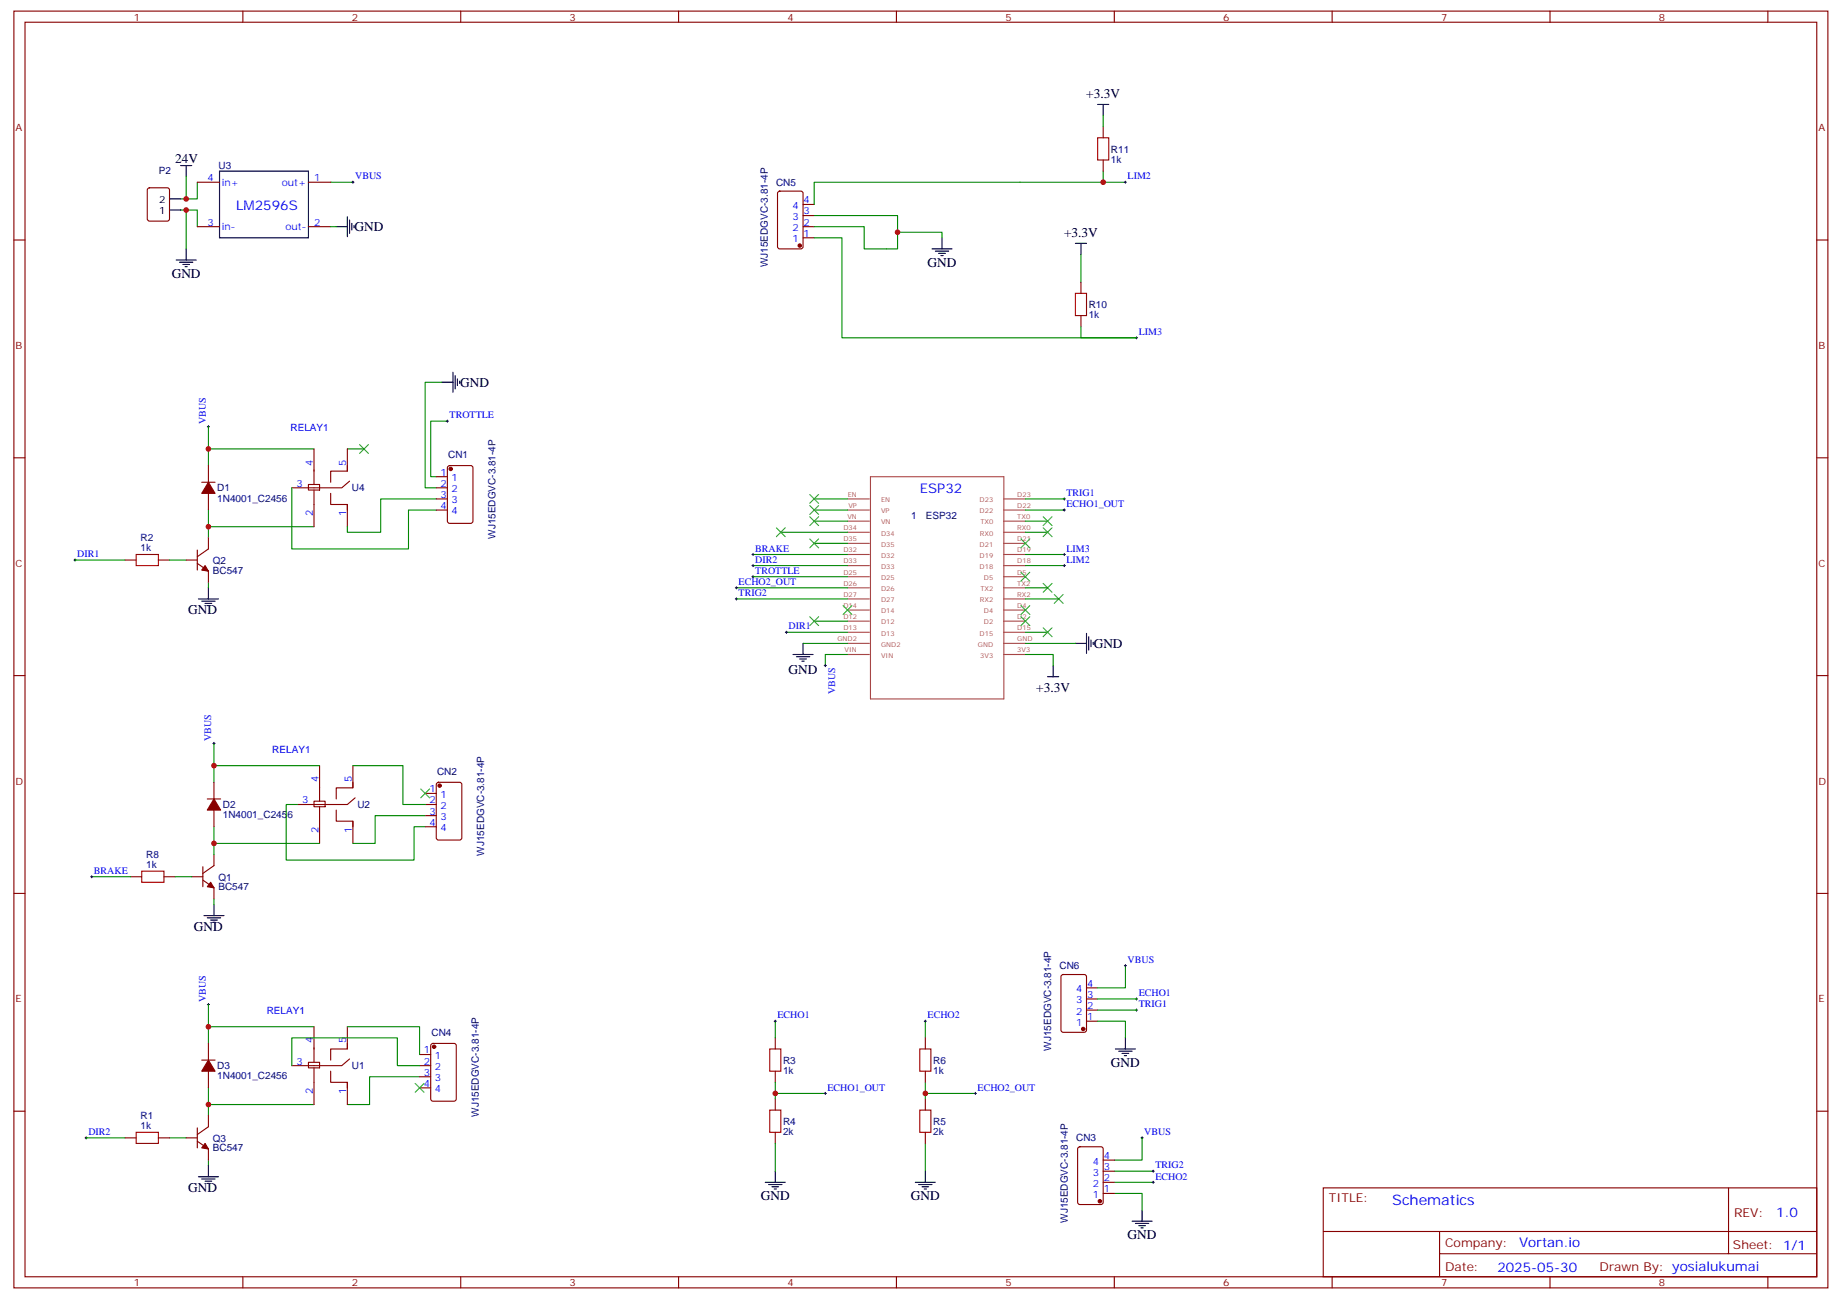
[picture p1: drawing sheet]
<svg xmlns="http://www.w3.org/2000/svg" width="584mm" height="412mm" viewBox="0 0 584 412" stroke-linecap="round" stroke-linejoin="round" font-family="sans-serif">
<g fill="none" stroke="#870000" stroke-width=".35">
<path d="M4.4 3.5h575.7v405.4h-575.7zM7.9 7.1h568.7v398.2h-568.7zM77.1 3.5v3.6M146.2 3.5v3.6M215.4 3.5v3.6M284.5 3.5v3.6M353.7 3.5v3.6M422.8 3.5v3.6M491.9 3.5v3.6M561.1 3.5v3.6M47 59.8l.4-.2h5.7l.6 .5 .1 9.4-.5 .6-5.9 .1-.6-.5-.1-9.4zM62.6 57.9h7.1"/>
<path d="M97.9 57.9h7.1M350.1 40.2v3.5M350.1 50.8v3.5M4.4 76.2h3.5M62.6 72h7.1M97.9 72h7.1M247 60.9l.5-.2h6.7l.6 .4 .1 17.2-.5 .7h-6.9l-.7-.4v-17.2zM254.9 72h3.5M254.9 75.5h3.5M254.9 68.4h3.5M254.9 64.9h3.5M576.6 76.2h3.5"/>
<path d="M343.1 89.6v3.5M343.1 100.2v3.5M4.4 145.3h3.5M64 153.1h4.3M66.1 147.8v5.3M66.1 156.6v5.3M97.9 153.8h3.5v1.8h-3.5zM99.7 142.5v11.3M99.7 155.6v11.6M105 156.6v3.6h5.2v1.7M110.2 147.8v1.8h-5.2v3.5M110.2 142.5v7.1"/>
<path d="M110.9 152.8l-2.4 2.1h-15.9M138.5 151.3h3.5M138.5 154.9h3.5M138.5 158.4h3.5M142.2 148l.5-.2h6.7l.7 .4v17.3l-.5 .6-6.9 .1-.7-.5v-17.2zM576.6 145.3h3.5M39.7 177.8h3.5M50.3 177.8h3.5M59.1 177.8h3.5M62.6 174.6v6.4M62.6 178.9l3.5 2.4v3.6M66.1 170.7v3.6l-3.5 2.4"/>
<path d="M110.2 160.2v7M138.5 161.9h3.5M4.4 214.5h3.5M576.6 214.5h3.5M65.8 253.6h4.2M67.9 248.4v5.2M67.9 257.2v5.3M99.7 254.4h3.5v1.7h-3.5zM101.4 243.1v11.3M101.4 256.1v11.7M106.7 257.2v3.5h5.3v1.8M112 248.4v1.7h-5.3v3.5"/>
<path d="M112 243.1v7M112.7 253.3l-2.5 2.1h-15.8M134.9 251.9h3.6M134.9 255.4h3.6M134.9 258.9h3.6M138.7 248.6l.5-.2h6.7l.6 .4 .1 17.2-.5 .6-6.9 .1-.7-.5v-17.1zM41.5 278.3h3.5M52 278.3h3.6M60.9 278.3h3.5M64.4 279.4l3.5 2.5v3.5M64.4 275.2v6.3M67.9 271.3v3.5l-3.5 2.5"/>
<path d="M112 260.7v7.1M134.9 262.5h3.6M4.4 283.6h3.5M576.6 283.6h3.5M337 309.6l.4-.2h6.7l.7 .4v17.2l-.4 .7h-7l-.6-.4-.1-17.2zM344.8 317.1h3.6M344.8 313.6h3.6M64 336.5h4.3M66.1 331.3v5.2M97.9 337.3h3.5v1.7h-3.5zM99.7 326v11.3M99.7 339v11.7"/>
<path d="M110.2 331.3v1.7h-5.2v3.5M110.2 326v7M110.9 336.2l-2.4 2.1h-15.9M133.2 338.3h3.5M133.2 334.8h3.5M136.9 331.5l.5-.2h6.7l.7 .4v17.2l-.4 .6-7 .1-.6-.5-.1-17.1zM246.1 329.5v3.5M293.7 329.5v3.5M344.8 324.2h3.6M344.8 320.7h3.6M4.4 352.8h3.5M62.6 358.1v6.3"/>
<path d="M66.1 340.1v5.3M66.1 354.2v3.5l-3.5 2.5M105 340.1v3.5h5.2v1.8M110.2 343.6v7.1M133.2 341.8h3.5M133.2 345.4h3.5M246.1 340.1v3.5M246.1 348.9v3.5M246.1 359.5v3.5M293.7 340.1v3.5M293.7 348.9v3.5M293.7 359.5v3.5"/>
<path d="M576.6 352.8h3.5M39.7 361.2h3.5M50.3 361.2h3.5M59.1 361.2h3.5M62.6 362.3l3.5 2.5v3.5M342.3 364.3l.4-.2h6.7l.7 .4v17.2l-.4 .7h-7l-.6-.5-.1-17.1zM350.1 378.9h3.6M350.1 375.4h3.6M350.1 371.8h3.6M350.1 368.3h3.6M420 377.1h156.6v28.2h-156.6zM548.6 377.1v20.9"/>
<path d="M420 391h156.5M456.9 398h119.6M456.9 391v14.1M77.1 405.3v3.6M146.2 405.3v3.6M215.4 405.3v3.6M284.5 405.3v3.6M353.7 405.3v3.6M422.8 405.3v3.6M491.9 405.3v3.6M561.1 405.3v3.6"/>
</g>
<path d="M348.4 43.7h3.5v7.1h-3.5zM341.3 93.1h3.5v7.1h-3.5zM43.2 176h7.1v3.6h-7.1zM45 276.6h7v3.5h-7zM244.3 333h3.5v7.1h-3.5zM291.9 333h3.6v7.1h-3.6zM43.2 359.5h7.1v3.5h-7.1zM244.3 352.4h3.5v7.1h-3.5zM291.9 352.4h3.6v7.1h-3.6z" fill="none" stroke="#a10000" stroke-width=".35"/>
<g fill="none" stroke="#008700" stroke-width=".35">
<path d="M350.1 36.7v3.5M59.1 56.1v7M62.6 57.9v5.2h-5.3M105 57.9h7M350.1 54.3v3.6h-91.7v7M350.1 57.9h7.1M57.3 66.7h5.3v5.3M59.1 66.7v12.3M105 72h1.7M258.4 68.4h26.5v10.6h-10.6v-7h-15.9M258.4 75.5h8.8v31.7h93.5h-17.6v-3.5M284.9 73.7h14.1v1.8"/>
<path d="M343.1 80.8v8.8M66.1 135.5v7M140.2 121.4h-5.3v33.5h3.6M142 133.7h-5.3v17.6h1.8M92.6 154.9v19.4h37v-12.4h8.9M99.7 142.5h-33.6v5.3M110.2 142.5h5.3M138.5 158.4h-17.7v10.6h-10.6v-1.8M258.4 158.4h10.6M325.4 158.4h12.4M23.8 177.8h15.9M53.8 177.8h5.3"/>
<path d="M66.1 161.9v8.8M66.1 167.2h33.6M239 176h30M239 179.6h30M247.8 169h21.2M258.4 172.5h10.6M258.4 165.5h10.6M258.4 161.9h10.6M325.4 161.9h12.4M325.4 169h7.1M325.4 165.5h7.1M325.4 176h12.4"/>
<path d="M325.4 179.6h12.4M66.1 184.9v1.7M233.7 186.6h35.3M233.7 190.1h35.3M239 183.1h30M258.4 197.2h10.6M325.4 186.6h7.1M325.4 190.1h10.6M249.6 200.7h19.4M254.9 204.3h14.1M269 207.8h-7.1v3.5M325.4 207.8h8.9v3.5"/>
<path d="M325.4 204.3h15.9M325.4 200.7h7.1M67.9 236v7.1M94.4 255.4h-3.6v17.6h40.6v-10.5h3.5M101.4 243.1h-33.5v5.3M112 243.1h15.9v12.3h7M134.9 258.9h-15.8v8.9h-7.1M29.1 278.3h12.4M55.6 278.3h5.3M67.9 262.5v8.8M67.9 267.8h33.5M67.9 285.4v1.8"/>
<path d="M66.1 318.9v7.1M348.4 317.1h12.3M357.2 306.6v7h-8.8M92.6 338.3v-8.8h33.5v8.8h7.1M99.7 326h-33.6v5.3M110.2 326h23v8.8M246.1 324.2v5.3M293.7 324.2v5.3M348.4 324.2h8.8v5.3M348.4 320.7h12.3M66.1 345.4v8.8M66.1 350.7h33.6"/>
<path d="M133.2 341.8h-15.9v8.9h-7.1M246.1 343.6v5.3M246.1 347.1h15.8M293.7 347.1h15.9M293.7 343.6v5.3M27.3 361.2h12.4M53.8 361.2h5.3M66.1 368.3v1.8M246.1 363v8.8M293.7 363v8.8M353.7 378.9h8.8v5.3M353.7 371.8h12.3"/>
<path d="M353.7 375.4h12.3M362.5 361.2v7.1h-8.8"/>
</g>
<g fill="none" stroke="#000" stroke-width=".35">
<path d="M348.4 33.2h3.5M350.1 33.2v3.5M57.3 52.6h3.6M59.1 52.6v3.5M69.7 54.3h28.2v21.2h-28.2zM53.8 66.7h3.5M53.8 63.1h3.5M59.1 79v3.6M106.7 72h3.5M110.2 68.8v6.3M110.9 69.8v4.3M111.7 70.9v2.1"/>
<path d="M112.4 71.6v.7M295.8 79h6.4M296.9 79.7h4.2M299 75.5v3.5M341.3 77.3h3.5M343.1 77.3v3.5M55.9 82.6h6.4M57 83.3h4.2M58 84h2.1M58.7 84.7h.7M297.9 80.4h2.1M298.6 81.1h.7"/>
<path d="M143.8 118.2v6.3M144.5 119.2v4.3M140.2 121.4h3.6M145.2 120.3v2.1M145.9 121v.7M63 190.1h6.3M64 190.9h4.3M65.1 191.6h2.1M65.8 192.3h.7M66.1 186.6v3.5M251.7 207.8h6.4M252.8 208.5h4.2"/>
<path d="M253.8 209.2h2.1M254.5 209.9h.7M254.9 204.3v3.5M332.5 214.8h3.5M334.3 211.3v3.5M341.3 204.3h3.5M344.8 201.1v6.3M345.5 202.1v4.3M346.3 203.2v2.1M347 203.9v.7M64.7 290.7h6.4M65.8 291.4h4.2"/>
<path d="M66.9 292.1h2.1M67.6 292.8h.7M67.9 287.2v3.5M354 333h6.4M355.1 333.7h4.2M356.1 334.4h2.1M356.8 335.1h.7M357.2 329.5v3.5M63 373.6h6.3M64 374.3h4.3M65.1 375h2.1M65.8 375.7h.7"/>
<path d="M66.1 370.1v3.5M242.9 375.4h6.3M243.9 376.1h4.3M245 376.8h2.1M245.7 377.5h.7M246.1 371.8v3.6M290.5 375.4h6.4M291.6 376.1h4.2M292.6 376.8h2.1M293.3 377.5h.7M293.7 371.8v3.6M359.3 387.7h6.4"/>
<path d="M360.4 388.4h4.2M361.4 389.1h2.1M362.1 389.8h.7M362.5 384.2v3.5"/>
</g>
<g fill="#870000" stroke="#870000" stroke-width=".35">
<path d="M67.9 253.6l2.1 3.6h-4.2z"/>
<path d="M66.9 280.1l1 1.8-2.1-.4z"/>
<path d="M65.1 179.6l1 1.7-2.1-.3z"/>
<path d="M66.1 153.1l2.2 3.5h-4.3z"/>
<path d="M65.1 363l1 1.8-2.1-.4z"/>
<path d="M66.1 336.5l2.2 3.6h-4.3z"/>
<circle cx="139.5" cy="249.4" r=".53"/>
<circle cx="143.1" cy="148.9" r=".53"/>
<circle cx="253.8" cy="78" r=".53"/>
<circle cx="343.8" cy="326.7" r=".53"/>
<circle cx="349.1" cy="381.4" r=".53"/>
<circle cx="137.8" cy="332.3" r=".53"/>
</g>
<g fill="none" stroke="#000" stroke-width=".32">
<path d="M111.7 57.9h.7M112 57.5v.7M356.8 57.9h.7M357.2 57.5v.7M360.4 107.2h.7M360.7 106.9v.7M65.8 135.5h.7M66.1 135.1v.7M141.6 133.7h.7M142 133.3v.8M337.4 158.4h.7M337.8 158v.7"/>
<path d="M23.5 177.8h.7M23.8 177.4v.8M238.7 179.6h.7M238.7 176h.7M239 175.7v.7M239 179.2v.7M337.4 179.6h.7M337.4 176h.7M337.4 161.9h.7M337.8 161.6v.7M337.8 175.7v.7M337.8 179.2v.7"/>
<path d="M233.4 190.1h.7M233.4 186.6h.7M233.7 186.3v.7M233.7 189.8v.7M238.7 183.1h.7M239 182.7v.7M249.2 200.7h.7M249.6 200.4v.7M261.6 211.3h.7M261.9 211v.7M67.6 236h.7M67.9 235.7v.7"/>
<path d="M28.8 278.3h.7M29.1 278v.7M65.8 318.9h.7M66.1 318.6v.7M356.8 306.6h.7M357.2 306.2v.7M360.4 317.1h.7M360.7 316.8v.7M245.7 324.2h.7M246.1 323.8v.8M293.3 324.2h.7M293.7 323.8v.8"/>
<path d="M360.4 320.7h.7M360.7 320.3v.7M261.6 347.1h.7M261.9 346.8v.7M309.2 347.1h.7M309.6 346.8v.7M27 361.2h.7M27.3 360.9v.7M362.1 361.2h.7M362.5 360.9v.7M365.7 375.4h.7M365.7 371.8h.7"/>
<path d="M366 371.5v.7M366 375v.7"/>
</g>
<g fill="none" stroke="#3c3" stroke-width=".35">
<path d="M114.1 141.1l2.8 2.8M116.9 141.1l-2.8 2.8M257 157l2.8 2.8M259.8 157l-2.8 2.8M246.4 167.6l2.8 2.8M249.2 167.6l-2.8 2.8M257 160.5l2.8 2.8M257 164l2.8 2.9M257 171.1l2.8 2.8M259.8 160.5l-2.8 2.8M259.8 164l-2.8 2.9M259.8 171.1l-2.8 2.8"/>
<path d="M324 171.1l2.8 2.8M326.8 171.1l-2.8 2.8M331.1 167.6l2.8 2.8M331.1 164l2.8 2.9M333.9 167.6l-2.8 2.8M333.9 164l-2.8 2.9M257 195.8l2.8 2.8M259.8 195.8l-2.8 2.8M267.6 192.3l2.8 2.8M270.4 192.3l-2.8 2.8M324 192.3l2.8 2.8M324 195.8l2.8 2.8"/>
<path d="M324 181.7l2.8 2.8M326.8 192.3l-2.8 2.8M326.8 195.8l-2.8 2.8M326.8 181.7l-2.8 2.8M331.1 185.2l2.8 2.8M331.1 199.3l2.8 2.8M333.9 185.2l-2.8 2.8M333.9 199.3l-2.8 2.8M334.6 188.7l2.8 2.9M337.4 188.7l-2.8 2.9M133.5 250.5l2.8 2.8M136.3 250.5l-2.8 2.8"/>
<path d="M131.8 344l2.8 2.8M134.6 344l-2.8 2.8"/>
</g>
<g fill="none" stroke="#a64a4a" stroke-width=".35">
<path d="M269 158.4h6.9M276.3 151.3h42.3v70.6h-42.3zM318.5 158.4h6.9M269 179.6h6.9M269 176h6.9M269 172.5h6.9M269 169h6.9M269 165.5h6.9M269 161.9h6.9M318.5 179.6h6.9M318.5 176h6.9M318.5 172.5h6.9"/>
<path d="M318.5 169h6.9M318.5 165.5h6.9M318.5 161.9h6.9M269 197.2h6.9M269 193.7h6.9M269 190.1h6.9M269 186.6h6.9M269 183.1h6.9M318.5 197.2h6.9M318.5 193.7h6.9M318.5 190.1h6.9M318.5 186.6h6.9"/>
<path d="M318.5 183.1h6.9M269 207.8h6.9M269 204.3h6.9M269 200.7h6.9M318.5 207.8h6.9M318.5 204.3h6.9M318.5 200.7h6.9"/>
</g>
<g fill="#c00">
<circle cx="67.9" cy="267.8" r=".88"/>
<circle cx="67.9" cy="243.1" r=".88"/>
<circle cx="66.1" cy="142.5" r=".88"/>
<circle cx="66.1" cy="167.2" r=".88"/>
<circle cx="350.1" cy="57.9" r=".88"/>
<circle cx="59.1" cy="63.1" r=".88"/>
<circle cx="59.1" cy="66.7" r=".88"/>
<circle cx="246.1" cy="347.1" r=".88"/>
<circle cx="293.7" cy="347.1" r=".88"/>
<circle cx="284.9" cy="73.7" r=".88"/>
<circle cx="66.1" cy="326" r=".88"/>
<circle cx="66.1" cy="350.7" r=".88"/>
</g>
<text font-size="4.6" fill="#00f" x="441.9" y="382.4">Schematics</text>
<g font-size="4.2">
<text x="344.8" y="31">+3.3V</text>
<text x="55.6" y="51.9">24V</text>
<text x="112.5" y="73.4">GND</text>
<text x="337.7" y="75.1">+3.3V</text>
<text x="54.5" y="88.2">GND</text>
<text x="294.4" y="84.7">GND</text>
<text x="146" y="122.8">GND</text>
<text x="59.8" y="195.1">GND</text>
<text x="347.1" y="205.7">GND</text>
<text x="250.3" y="213.8">GND</text>
<text x="328.9" y="219.8">+3.3V</text>
<text x="61.5" y="295.6">GND</text>
<text x="352.6" y="338.7">GND</text>
<text x="59.8" y="378.5">GND</text>
<text x="241.5" y="381">GND</text>
<text x="289.1" y="381">GND</text>
<text x="357.9" y="393.3">GND</text>
</g>
<g font-size="4.2" fill="#00f">
<text x="75" y="66.7">LM2596S</text>
<text x="291.9" y="156.6">ESP32</text>
<text x="563.8" y="386.4">1.0</text>
<text x="482.2" y="395.9">Vortan.io</text>
<text x="475.2" y="403.7">2025-05-30</text>
</g>
<g font-size="3.9" fill="#800">
<text x="421.7" y="381.7">TITLE:</text>
<text x="550.4" y="386.4">REV:</text>
<text x="458.7" y="395.9">Company:</text>
<text x="550" y="396.5">Sheet: 1/1</text>
<text x="458.7" y="403.6">Date:</text>
<text x="507.7" y="403.7">Drawn By: yosialukumai</text>
</g>
<g font-size="3.2" fill="#800">
<text x="42.5" y="6.5">1</text>
<text x="111.7" y="6.5">2</text>
<text x="180.8" y="6.5">3</text>
<text x="249.9" y="6.5">4</text>
<text x="319.1" y="6.5">5</text>
<text x="388.2" y="6.5">6</text>
<text x="457.4" y="6.5">7</text>
<text x="526.5" y="6.5">8</text>
<text x="4.9" y="41.6">A</text>
<text x="577.1" y="41.6">A</text>
<text x="4.9" y="110.8">B</text>
<text x="577.1" y="110.8">B</text>
<text x="4.9" y="179.9">C</text>
<text x="577.1" y="179.9">C</text>
<text x="4.9" y="249.1">D</text>
<text x="577.1" y="249.1">D</text>
<text x="4.9" y="318.2">E</text>
<text x="577.1" y="318.2">E</text>
<text x="42.5" y="408.3">1</text>
<text x="111.7" y="408.3">2</text>
<text x="180.8" y="408.3">3</text>
<text x="249.9" y="408.3">4</text>
<text x="319.1" y="408.3">5</text>
<text x="388.2" y="408.3">6</text>
<text x="457.4" y="408.3">7</text>
<text x="526.5" y="408.3">8</text>
</g>
<g font-size="3.2" fill="#000080">
<text x="69.3" y="53.7">U3</text>
<text x="352.6" y="51.6">1k</text>
<text x="352.6" y="48.4">R11</text>
<text x="50.4" y="55.3">P2</text>
<text x="246.3" y="59">CN5</text>
<text x="243.7" y="84.8" transform="rotate(-90 243.7 84.8)">WJ15EDGVC-3.81-4P</text>
<text x="345.5" y="101">1k</text>
<text x="345.5" y="97.8">R10</text>
<text x="142.2" y="145.4">CN1</text>
<text x="69" y="159.2">1N4001_C2456</text>
<text x="69" y="156">D1</text>
<text x="111.7" y="156">U4</text>
<text x="289.2" y="164.8">1</text>
<text x="293.9" y="164.8">ESP32</text>
<text x="44.6" y="171.8">R2</text>
<text x="157.2" y="171.1" transform="rotate(-90 157.2 171.1)">WJ15EDGVC-3.81-4P</text>
<text x="44.6" y="175">1k</text>
<text x="67.6" y="179.1">Q2</text>
<text x="67.6" y="182.1">BC547</text>
<text x="138.7" y="246">CN2</text>
<text x="70.7" y="256.6">D2</text>
<text x="113.4" y="256.6">U2</text>
<text x="70.7" y="259.8">1N4001_C2456</text>
<text x="46.4" y="275.5">1k</text>
<text x="46.4" y="272.4">R8</text>
<text x="153.7" y="271.6" transform="rotate(-90 153.7 271.6)">WJ15EDGVC-3.81-4P</text>
<text x="69.3" y="279.6">Q1</text>
<text x="69.3" y="282.6">BC547</text>
<text x="336.3" y="307.7">CN6</text>
<text x="136.9" y="328.9">CN4</text>
<text x="333.6" y="333.5" transform="rotate(-90 333.6 333.5)">WJ15EDGVC-3.81-4P</text>
<text x="69" y="339.5">D3</text>
<text x="111.7" y="339.5">U1</text>
<text x="248.5" y="340.9">1k</text>
<text x="248.5" y="337.7">R3</text>
<text x="296.2" y="340.9">1k</text>
<text x="296.2" y="337.7">R6</text>
<text x="69" y="342.7">1N4001_C2456</text>
<text x="44.6" y="358.4">1k</text>
<text x="44.6" y="355.3">R1</text>
<text x="151.9" y="354.5" transform="rotate(-90 151.9 354.5)">WJ15EDGVC-3.81-4P</text>
<text x="248.5" y="357.1">R4</text>
<text x="296.2" y="357.1">R5</text>
<text x="67.6" y="365.5">BC547</text>
<text x="67.6" y="362.5">Q3</text>
<text x="248.5" y="360.3">2k</text>
<text x="296.2" y="360.3">2k</text>
<text x="341.6" y="362.4">CN3</text>
<text x="338.9" y="388.2" transform="rotate(-90 338.9 388.2)">WJ15EDGVC-3.81-4P</text>
</g>
<g font-size="3.2" fill="#00f">
<text x="65.9" y="57.5">4</text>
<text x="70.4" y="58.9">in+</text>
<text x="89.4" y="58.9">out+</text>
<text x="99.7" y="57.5">1</text>
<text x="112.7" y="57">VBUS</text>
<text x="357.9" y="57">LIM2</text>
<text x="255.1" y="64.6">4</text>
<text x="65.9" y="71.6">3</text>
<text x="99.7" y="71.6">2</text>
<text x="251.6" y="69.8">3</text>
<text x="251.6" y="66.3">4</text>
<text x="255.1" y="71.6">2</text>
<text x="255.1" y="68.1">3</text>
<text x="70.4" y="73">in-</text>
<text x="90.6" y="73">out-</text>
<text x="251.6" y="76.9">1</text>
<text x="251.6" y="73.4">2</text>
<text x="255.1" y="75.1">1</text>
<text x="361.4" y="106.4">LIM3</text>
<text x="65.3" y="134.6" transform="rotate(-90 65.3 134.6)">VBUS</text>
<text x="92.2" y="136.7">RELAY1</text>
<text x="142.7" y="132.8">TROTTLE</text>
<text x="99.3" y="147.8" transform="rotate(-90 99.3 147.8)">4</text>
<text x="109.9" y="147.8" transform="rotate(-90 109.9 147.8)">5</text>
<text x="94.1" y="154.5">3</text>
<text x="139.8" y="151">1</text>
<text x="139.8" y="154.5">2</text>
<text x="143.3" y="152.8">1</text>
<text x="139.8" y="158">3</text>
<text x="139.8" y="161.6">4</text>
<text x="143.3" y="156.3">2</text>
<text x="143.3" y="159.8">3</text>
<text x="338.5" y="157.5">TRIG1</text>
<text x="338.5" y="161">ECHO1_OUT</text>
<text x="99.3" y="163.9" transform="rotate(-90 99.3 163.9)">2</text>
<text x="109.9" y="163.9" transform="rotate(-90 109.9 163.9)">1</text>
<text x="143.3" y="163.3">4</text>
<text x="24.5" y="176.9">DIR1</text>
<text x="239.7" y="178.7">DIR2</text>
<text x="239.7" y="175.2">BRAKE</text>
<text x="338.5" y="175.1">LIM3</text>
<text x="338.5" y="178.7">LIM2</text>
<text x="234.4" y="185.7">ECHO2_OUT</text>
<text x="239.7" y="182.2">TROTTLE</text>
<text x="234.4" y="189.3">TRIG2</text>
<text x="250.3" y="199.8">DIR1</text>
<text x="265" y="220.4" transform="rotate(-90 265 220.4)">VBUS</text>
<text x="67.1" y="235.2" transform="rotate(-90 67.1 235.2)">VBUS</text>
<text x="86.4" y="239">RELAY1</text>
<text x="101.1" y="248.4" transform="rotate(-90 101.1 248.4)">4</text>
<text x="111.7" y="248.4" transform="rotate(-90 111.7 248.4)">5</text>
<text x="136.3" y="251.5">1</text>
<text x="95.9" y="255.1">3</text>
<text x="136.3" y="255.1">2</text>
<text x="139.8" y="253.3">1</text>
<text x="139.8" y="256.8">2</text>
<text x="136.3" y="258.6">3</text>
<text x="136.3" y="262.1">4</text>
<text x="139.8" y="260.3">3</text>
<text x="139.8" y="263.9">4</text>
<text x="101.1" y="264.5" transform="rotate(-90 101.1 264.5)">2</text>
<text x="111.7" y="264.5" transform="rotate(-90 111.7 264.5)">1</text>
<text x="29.8" y="277.5">BRAKE</text>
<text x="357.9" y="305.7">VBUS</text>
<text x="341.5" y="315">4</text>
<text x="345" y="316.8">3</text>
<text x="345" y="313.3">4</text>
<text x="361.4" y="316.3">ECHO1</text>
<text x="65.3" y="318.1" transform="rotate(-90 65.3 318.1)">VBUS</text>
<text x="84.6" y="321.9">RELAY1</text>
<text x="246.8" y="323.3">ECHO1</text>
<text x="294.4" y="323.3">ECHO2</text>
<text x="341.5" y="322.1">2</text>
<text x="341.5" y="318.6">3</text>
<text x="345" y="323.8">1</text>
<text x="345" y="320.3">2</text>
<text x="361.4" y="319.8">TRIG1</text>
<text x="341.5" y="325.6">1</text>
<text x="99.3" y="331.3" transform="rotate(-90 99.3 331.3)">4</text>
<text x="109.9" y="331.3" transform="rotate(-90 109.9 331.3)">5</text>
<text x="134.5" y="334.4">1</text>
<text x="94.1" y="338">3</text>
<text x="134.5" y="338">2</text>
<text x="134.5" y="341.5">3</text>
<text x="138" y="336.2">1</text>
<text x="138" y="339.7">2</text>
<text x="99.3" y="347.4" transform="rotate(-90 99.3 347.4)">2</text>
<text x="109.9" y="347.4" transform="rotate(-90 109.9 347.4)">1</text>
<text x="134.5" y="345">4</text>
<text x="138" y="343.3">3</text>
<text x="138" y="346.8">4</text>
<text x="262.6" y="346.3">ECHO1_OUT</text>
<text x="310.3" y="346.3">ECHO2_OUT</text>
<text x="28" y="360.4">DIR2</text>
<text x="363.2" y="360.4">VBUS</text>
<text x="346.8" y="369.7">4</text>
<text x="350.3" y="371.5">3</text>
<text x="350.3" y="367.9">4</text>
<text x="366.7" y="370.9">TRIG2</text>
<text x="346.8" y="376.8">2</text>
<text x="346.8" y="373.2">3</text>
<text x="350.3" y="375">2</text>
<text x="366.7" y="374.5">ECHO2</text>
<text x="346.8" y="380.3">1</text>
<text x="350.3" y="378.5">1</text>
</g>
<g font-size="3.2">
<text x="50.5" y="64.6">2</text>
<text x="50.5" y="68.1">1</text>
</g>
<g font-size="2.1" fill="#a54b4b">
<text x="269.1" y="157.7">EN</text>
<text x="269.3" y="161.2">VP</text>
<text x="279.6" y="159.4">EN</text>
<text x="310.9" y="159.4">D23</text>
<text x="322.9" y="161.2">D22</text>
<text x="322.9" y="157.7">D23</text>
<text x="269" y="164.8">VN</text>
<text x="279.6" y="166.5">VN</text>
<text x="279.6" y="163">VP</text>
<text x="310.9" y="163">D22</text>
<text x="311.1" y="166.5">TX0</text>
<text x="322.9" y="164.8">TX0</text>
<text x="267.7" y="171.8">D35</text>
<text x="267.7" y="168.3">D34</text>
<text x="279.6" y="173.5">D35</text>
<text x="279.6" y="170">D34</text>
<text x="310.9" y="173.5">D21</text>
<text x="311" y="170">RX0</text>
<text x="322.9" y="171.8">D21</text>
<text x="322.9" y="168.3">RX0</text>
<text x="267.7" y="178.9">D33</text>
<text x="267.7" y="175.3">D32</text>
<text x="279.6" y="177.1">D32</text>
<text x="310.9" y="177.1">D19</text>
<text x="322.9" y="178.9">D18</text>
<text x="322.9" y="175.3">D19</text>
<text x="267.7" y="185.9">D26</text>
<text x="267.7" y="182.4">D25</text>
<text x="279.6" y="184.1">D25</text>
<text x="279.6" y="180.6">D33</text>
<text x="310.9" y="180.6">D18</text>
<text x="312.3" y="184.1">D5</text>
<text x="322.9" y="185.9">TX2</text>
<text x="322.9" y="182.4">D5</text>
<text x="267.7" y="189.5">D27</text>
<text x="279.6" y="191.2">D27</text>
<text x="279.6" y="187.7">D26</text>
<text x="311" y="191.2">RX2</text>
<text x="311.1" y="187.7">TX2</text>
<text x="322.9" y="189.5">RX2</text>
<text x="267.7" y="196.5">D12</text>
<text x="267.7" y="193">D14</text>
<text x="279.6" y="194.7">D14</text>
<text x="312.3" y="194.7">D4</text>
<text x="322.9" y="196.5">D2</text>
<text x="322.9" y="193">D4</text>
<text x="265.8" y="203.6">GND2</text>
<text x="267.7" y="200">D13</text>
<text x="279.6" y="201.8">D13</text>
<text x="279.6" y="198.2">D12</text>
<text x="310.9" y="201.8">D15</text>
<text x="312.3" y="198.2">D2</text>
<text x="322.9" y="203.6">GND</text>
<text x="322.9" y="200">D15</text>
<text x="268.1" y="207.1">VIN</text>
<text x="279.6" y="208.8">VIN</text>
<text x="279.6" y="205.3">GND2</text>
<text x="310.4" y="205.3">GND</text>
<text x="311.1" y="208.8">3V3</text>
<text x="322.9" y="207.1">3V3</text>
</g>
</svg>
